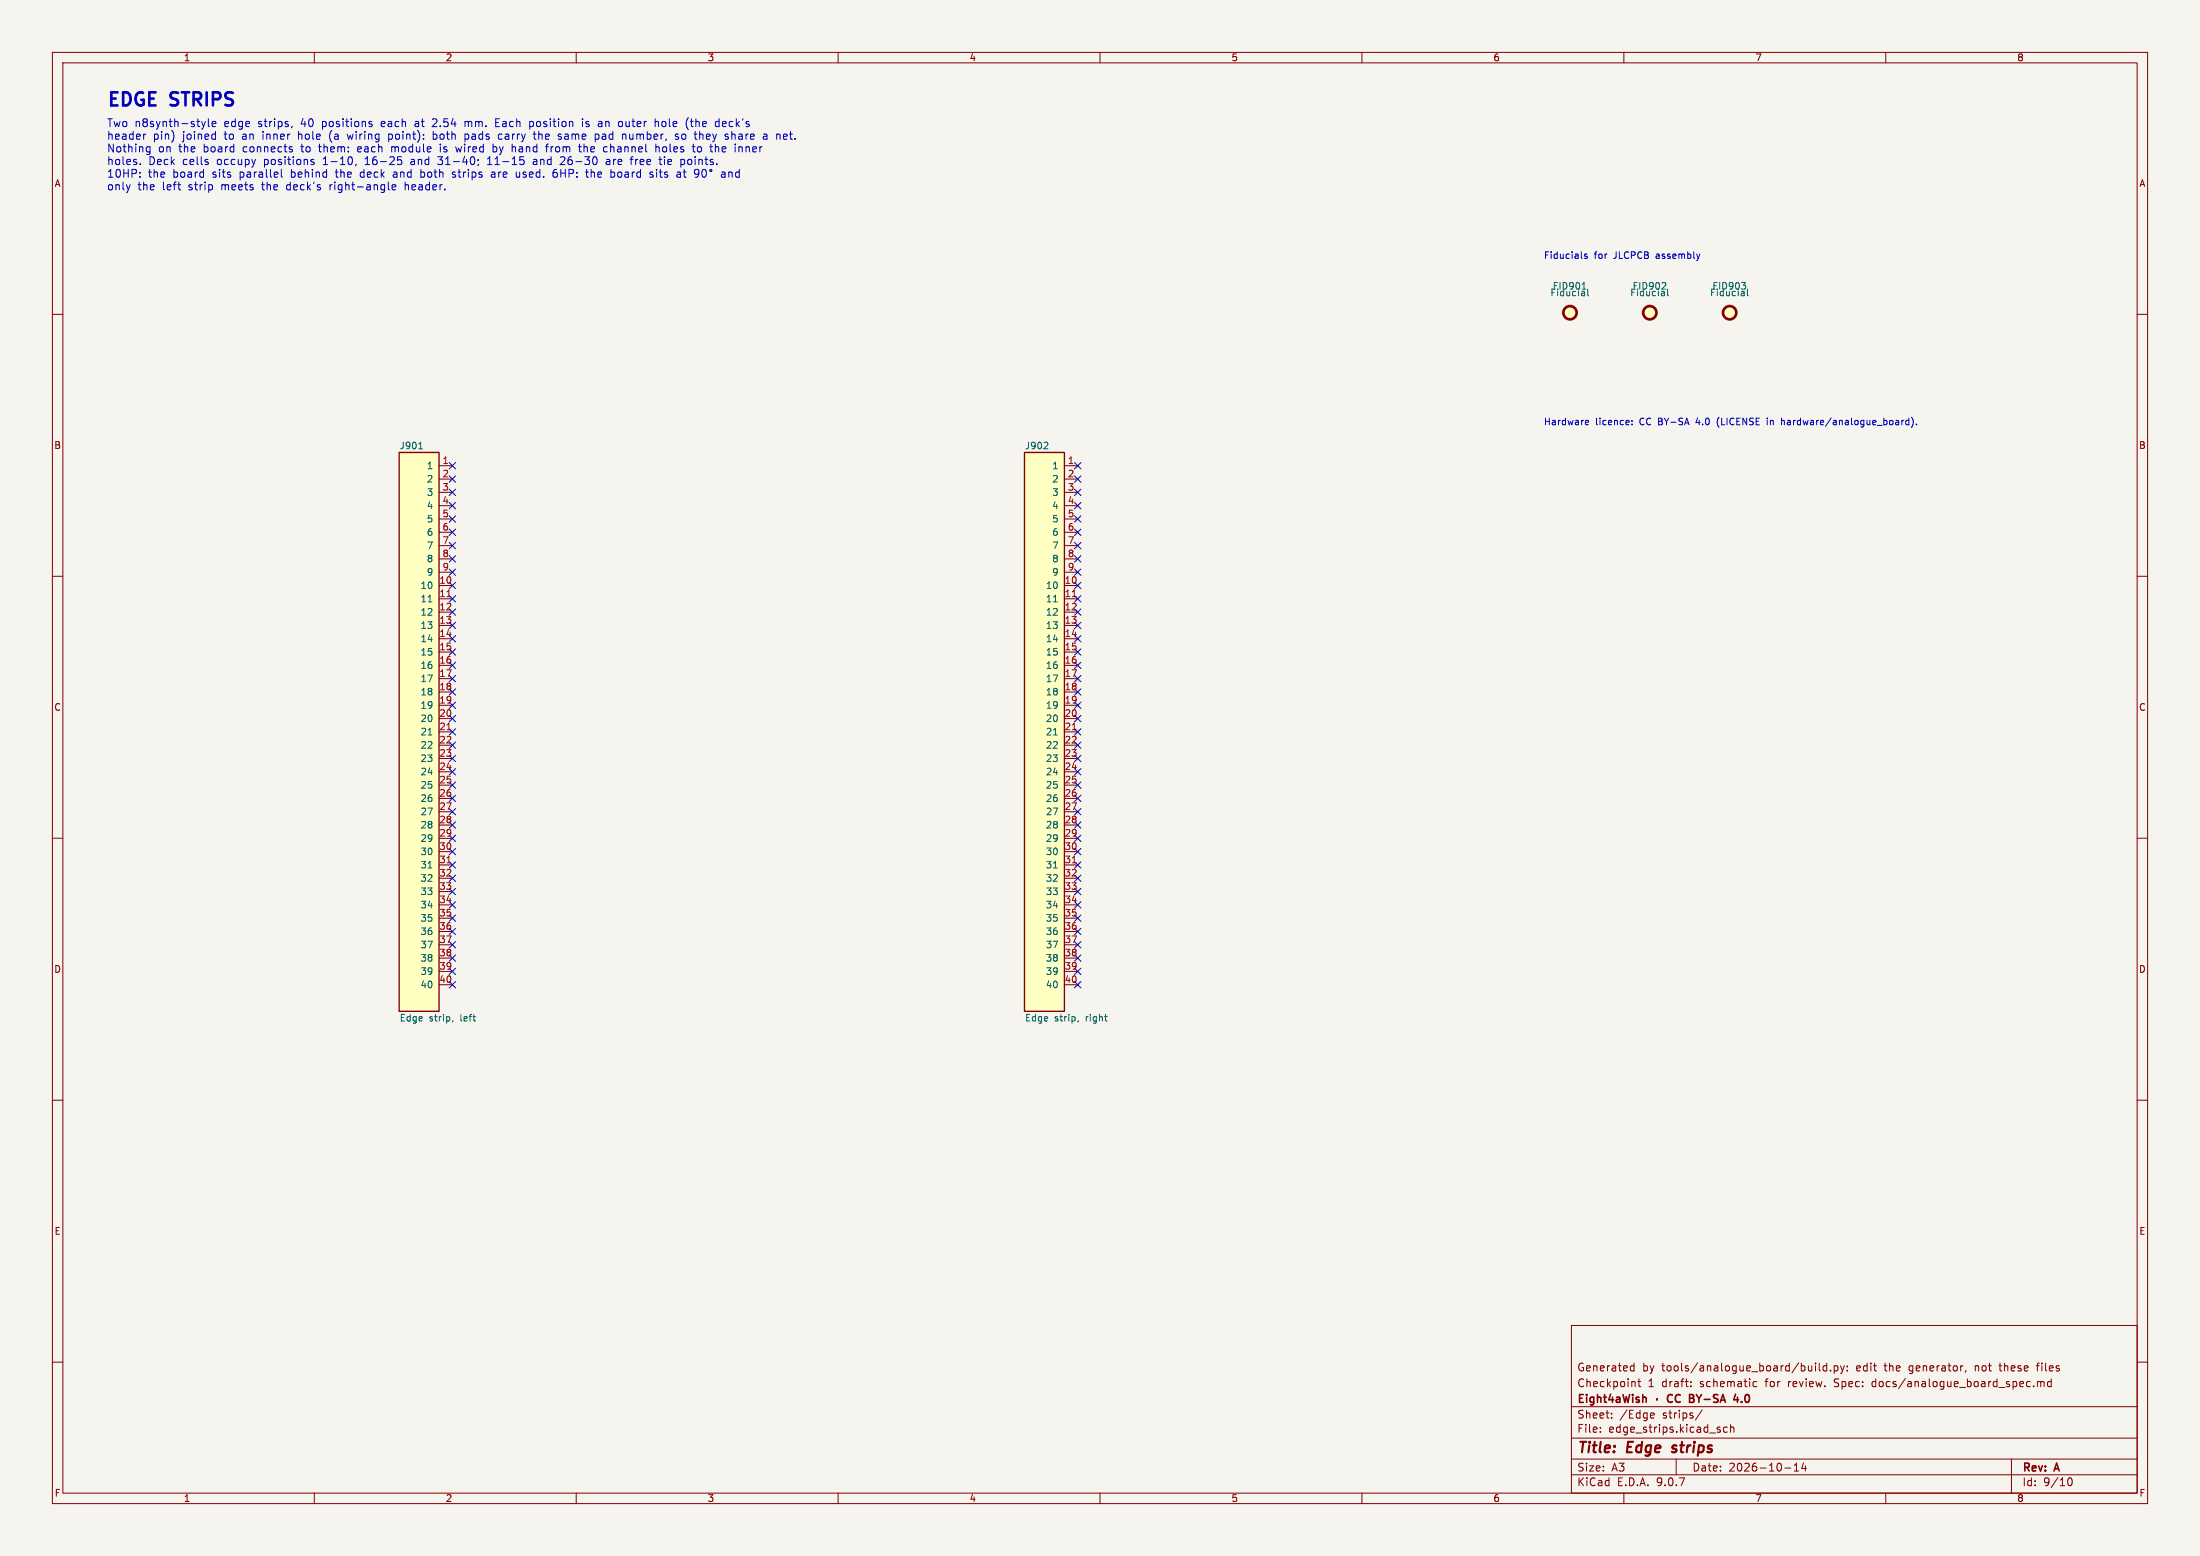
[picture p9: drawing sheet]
<svg xmlns="http://www.w3.org/2000/svg" width="420mm" height="297mm" viewBox="0 0 420 297" stroke-linecap="round" stroke-linejoin="round" font-family="sans-serif">
<path d="M0 0h420v297h-420z" fill="#f5f4ef" stroke="#f5f4ef" stroke-width=".19"/>
<g fill="none" stroke="#840000" stroke-width=".19">
<path d="M10 10h400v277h-400zM12 12h396v273h-396zM60 10v2M110 10v2M160 10v2M210 10v2M260 10v2M310 10v2M360 10v2M10 60h2M408 60h2M10 110h2"/>
<path d="M408 110h2M10 160h2M408 160h2M10 210h2M408 210h2M300 253h108v32h-108zM10 260h2M300 278.5h108M300 274.5h108M300 268.5h108M305.5 273.2v.2M305.5 272.5v.1"/>
<path d="M307.7 270.5v.2M307.7 269.8v.1M311.4 261.6h.5M311.4 260.8h.5M311.9 260.2v1.5M312.1 263.8l.1 .9M312.7 263.7h.5M312.9 263.2v1.3l.3 .2M315.3 269.7l.4 .1 .1 .2-.7 .2M315.7 270.6l-.4 .1M320 278.5v3M322.8 264.5v.2"/>
<path d="M322.8 263.8v.1M324.9 269.1l-1.2 1.9M328.2 272.9l.2 .2-.2 .3M328.2 272.4l.2 .1M329.7 272.5l-.4-.1-.3 .3 .2 .6h.5M330.4 272.5l.2-.1 .3 .1 .1 .9M330.4 271.9v1.5M334.7 264.5l.2 .2 .5-.1M335.4 263.8l-.5-.1-.2 .1M342.5 279.7l.4-.4v1.5M344.3 279.2l-.4 1.1h1M344.7 279.8v1"/>
<path d="M346.6 260.2v.1M346.6 260.7v1M347.3 260.2v1.3l.2 .2M348.7 260.8l-.4-.1-.3 .3 .2 .6h.5M348.7 260.2v1.5M349.4 261.5v.2M350.2 260.8l.4-.1 .3 .3-.2 .6h-.5M350.2 260.7v1.5M351.4 260.7l.3 1M351.7 261.7l-.3 .5M352.1 260.7l-.4 1M352.7 261.5v.2"/>
<path d="M352.7 260.8v.1M357.4 263.8v.7M375.3 261.6l-.1 .3M381.6 260.7h.6M384 278.5v6.5M388.2 264.5v.2M388.7 260.7h.6M388.9 263.8l.5-.1 .2 .2M388.9 263.7v1M389.2 260.2l-.3 .2v1.3M389.6 263.9l.2-.2 .4 .1v.9M389.6 263.9v.8"/>
<path d="M391.6 263.8l-.4-.1-.3 .3 .1 .6h.6M391.6 263.2v1.5M408 260h2M60 285v2M110 285v2M160 285v2M210 285v2M260 285v2M300 281.5h108M310 285v2M340.7 280.2h1.2M342.5 280.8h.9"/>
<path d="M360 285v2M394.7 282.7l.2-.5 .2-.1a.8 .8 0 0 1 .5 .7 .8 .8 0 0 1-.5 .8l-.2-.2-.2-.4"/>
</g>
<path d="M319.2 277.1l.1 .1M319.4 276l-.1 .4" fill="none" stroke="#840000" stroke-width=".4"/>
<path d="M314 266.7l.3 .2v.8M316.3 267v.2M319.3 266.3a.6 .6 0 0 0-.8 0 .6 .6 0 0 0-.2 .7 .56 .56 0 0 0 .3 .6 .56 .56 0 0 0 .7-.1M320.8 266.3a.6 .6 0 0 0-.8 0 .6 .6 0 0 0-.2 .7 .56 .56 0 0 0 .3 .6 .56 .56 0 0 0 .7-.1M322.5 266.9h.5M323 266.9l.3 .1M323.3 266.3l-.3-.1h-.5v1.5l.8-.1M323.3 266.8l-.3 .1M331.3 266.1l-.3 1.1h.9M331.7 266.7v1" fill="none" stroke="#840000" stroke-width=".3"/>
<path d="M76.2 86.4h7.6v106.6h-7.6z" fill="#ffffc2"/>
<path d="M76.2 86.4h7.6v106.6h-7.6z" fill="none" stroke="#840000" stroke-width=".25"/>
<g fill="none" stroke="#840000" stroke-width=".19">
<path d="M83.8 88.9h2.6M83.8 91.4h2.6M83.8 94h2.6M83.8 96.5h2.6M83.8 99.1h2.6M83.8 101.6h2.6M83.8 104.1h2.6M83.8 106.7h2.6M83.8 109.2h2.6M83.8 111.8h2.6M83.8 114.3h2.6M83.8 116.8h2.6"/>
<path d="M83.8 119.4h2.6M83.8 121.9h2.6M83.8 124.5h2.6M83.8 127h2.6M83.8 129.5h2.6M83.8 132.1h2.6M83.8 134.6h2.6M83.8 137.2h2.6M83.8 139.7h2.6M83.8 142.2h2.6M83.8 144.8h2.6M83.8 147.3h2.6"/>
<path d="M83.8 149.9h2.6M83.8 152.4h2.6M83.8 154.9h2.6M83.8 157.5h2.6M83.8 160h2.6M83.8 162.6h2.6M83.8 165.1h2.6M83.8 167.6h2.6M83.8 170.2h2.6M83.8 172.7h2.6M83.8 175.3h2.6M83.8 177.8h2.6"/>
<path d="M83.8 180.3h2.6M83.8 182.9h2.6M83.8 185.4h2.6M83.8 188h2.6"/>
</g>
<g fill="none" stroke="#006464" stroke-width=".19">
<path d="M302 55.2h.8M302.3 54.1l.1-.2v1.3M302.4 55.7l.1 .8M302.5 56.4l-.1 .1M302.5 55.9l-.1 .1M303.1 55.2v1.1l.2 .2M317.7 55.8v.7M317.7 56.4l-.1 .1M317.9 54l.1 .2v.3l-.8 .7h.8M318.3 55.2v1.1l.2 .2M79.9 85.7h.8M81.7 114.9h.8"/>
<path d="M81.7 140.3h.8M81.7 165.7h.8M86.5 194.8l-.1 .3"/>
</g>
<path d="M85.3 113.9h.8M85.3 139.3h.8M85.3 164.7h.8" fill="none" stroke="#a90000" stroke-width=".19"/>
<g fill="#ffffc2" stroke="#ffffc2" stroke-width=".19">
<circle cx="299.7" cy="59.7" r="1.27"/>
<circle cx="315" cy="59.7" r="1.27"/>
</g>
<g fill="none" stroke="#840000" stroke-width=".51">
<circle cx="299.7" cy="59.7" r="1.27"/>
<circle cx="315" cy="59.7" r="1.27"/>
</g>
<path d="M195.6 86.4h7.6v106.6h-7.6z" fill="#ffffc2"/>
<path d="M195.6 86.4h7.6v106.6h-7.6z" fill="none" stroke="#840000" stroke-width=".25"/>
<g fill="none" stroke="#840000" stroke-width=".19">
<path d="M203.2 88.9h2.5M203.2 91.4h2.5M203.2 94h2.5M203.2 96.5h2.5M203.2 99.1h2.5M203.2 101.6h2.5M203.2 104.1h2.5M203.2 106.7h2.5M203.2 109.2h2.5M203.2 111.8h2.5M203.2 114.3h2.5M203.2 116.8h2.5"/>
<path d="M203.2 119.4h2.5M203.2 121.9h2.5M203.2 124.5h2.5M203.2 127h2.5M203.2 129.5h2.5M203.2 132.1h2.5M203.2 134.6h2.5M203.2 137.2h2.5M203.2 139.7h2.5M203.2 142.2h2.5M203.2 144.8h2.5M203.2 147.3h2.5"/>
<path d="M203.2 149.9h2.5M203.2 152.4h2.5M203.2 154.9h2.5M203.2 157.5h2.5M203.2 160h2.5M203.2 162.6h2.5M203.2 165.1h2.5M203.2 167.6h2.5M203.2 170.2h2.5M203.2 172.7h2.5M203.2 175.3h2.5M203.2 177.8h2.5"/>
<path d="M203.2 180.3h2.5M203.2 182.9h2.5M203.2 185.4h2.5M203.2 188h2.5"/>
</g>
<path d="M332.5 53.9h.8l-.5 .5M333 55.8v.7M333 56.4l-.1 .1M333.1 54.5l.2 .1-.2 .5M333.6 55.2v1.1l.2 .2M199.9 84.5l.1 .1v.3l-.7 .8h.7M201.1 114.9h.7M201.1 140.3h.7M201.1 165.7h.7M205.9 194.8l-.2 .3" fill="none" stroke="#006464" stroke-width=".19"/>
<path d="M204.7 113.9h.7M204.7 139.3h.7M204.7 164.7h.7" fill="none" stroke="#a90000" stroke-width=".19"/>
<circle cx="330.2" cy="59.7" r="1.27" fill="#ffffc2" stroke="#ffffc2" stroke-width=".19"/>
<circle cx="330.2" cy="59.7" r="1.27" fill="none" stroke="#840000" stroke-width=".51"/>
<g fill="none" stroke="#000084" stroke-width=".19">
<path d="M85.8 88.3l1.2 1.2M85.8 93.4l1.2 1.2M85.8 95.9l1.2 1.2M85.8 98.5l1.2 1.2M85.8 90.8l1.2 1.2M87 88.3l-1.2 1.2M87 93.4l-1.2 1.2M87 95.9l-1.2 1.2M87 98.5l-1.2 1.2M87 90.8l-1.2 1.2M205.1 98.5l1.2 1.2M205.1 88.3l1.2 1.2"/>
<path d="M205.1 90.8l1.2 1.2M205.1 93.4l1.2 1.2M205.1 95.9l1.2 1.2M206.3 98.5l-1.2 1.2M206.3 88.3l-1.2 1.2M206.3 90.8l-1.2 1.2M206.3 93.4l-1.2 1.2M206.3 95.9l-1.2 1.2M85.8 111.2l1.2 1.2M85.8 113.7l1.2 1.2M85.8 116.2l1.2 1.2M85.8 118.8l1.2 1.2"/>
<path d="M85.8 106.1l1.2 1.2M85.8 101l1.2 1.2M85.8 103.5l1.2 1.2M85.8 108.6l1.2 1.2M87 111.2l-1.2 1.2M87 113.7l-1.2 1.2M87 116.2l-1.2 1.2M87 118.8l-1.2 1.2M87 106.1l-1.2 1.2M87 101l-1.2 1.2M87 103.5l-1.2 1.2M87 108.6l-1.2 1.2"/>
<path d="M205.1 101l1.2 1.2M205.1 103.5l1.2 1.2M205.1 106.1l1.2 1.2M205.1 108.6l1.2 1.2M205.1 111.2l1.2 1.2M205.1 113.7l1.2 1.2M205.1 116.2l1.2 1.2M205.1 118.8l1.2 1.2M206.3 101l-1.2 1.2M206.3 103.5l-1.2 1.2M206.3 106.1l-1.2 1.2M206.3 108.6l-1.2 1.2"/>
<path d="M206.3 111.2l-1.2 1.2M206.3 113.7l-1.2 1.2M206.3 116.2l-1.2 1.2M206.3 118.8l-1.2 1.2M85.8 121.3l1.2 1.2M85.8 123.9l1.2 1.2M85.8 126.4l1.2 1.2M85.8 128.9l1.2 1.2M85.8 131.5l1.2 1.2M85.8 134l1.2 1.2M85.8 136.6l1.2 1.2M85.8 139.1l1.2 1.2"/>
<path d="M87 121.3l-1.2 1.2M87 123.9l-1.2 1.2M87 126.4l-1.2 1.2M87 128.9l-1.2 1.2M87 131.5l-1.2 1.2M87 134l-1.2 1.2M87 136.6l-1.2 1.2M87 139.1l-1.2 1.2M205.1 121.3l1.2 1.2M205.1 123.9l1.2 1.2M205.1 126.4l1.2 1.2M205.1 128.9l1.2 1.2"/>
<path d="M205.1 131.5l1.2 1.2M205.1 134l1.2 1.2M205.1 136.6l1.2 1.2M205.1 139.1l1.2 1.2M206.3 121.3l-1.2 1.2M206.3 123.9l-1.2 1.2M206.3 126.4l-1.2 1.2M206.3 128.9l-1.2 1.2M206.3 131.5l-1.2 1.2M206.3 134l-1.2 1.2M206.3 136.6l-1.2 1.2M206.3 139.1l-1.2 1.2"/>
<path d="M85.8 141.6l1.2 1.2M85.8 144.2l1.2 1.2M85.8 146.7l1.2 1.2M85.8 149.3l1.2 1.2M85.8 151.8l1.2 1.2M85.8 154.3l1.2 1.2M85.8 156.9l1.2 1.2M85.8 159.4l1.2 1.2M87 141.6l-1.2 1.2M87 144.2l-1.2 1.2M87 146.7l-1.2 1.2M87 149.3l-1.2 1.2"/>
<path d="M87 151.8l-1.2 1.2M87 154.3l-1.2 1.2M87 156.9l-1.2 1.2M87 159.4l-1.2 1.2M205.1 144.2l1.2 1.2M205.1 146.7l1.2 1.2M205.1 149.3l1.2 1.2M205.1 151.8l1.2 1.2M205.1 154.3l1.2 1.2M205.1 156.9l1.2 1.2M205.1 159.4l1.2 1.2M205.1 141.6l1.2 1.2"/>
<path d="M206.3 144.2l-1.2 1.2M206.3 146.7l-1.2 1.2M206.3 149.3l-1.2 1.2M206.3 151.8l-1.2 1.2M206.3 154.3l-1.2 1.2M206.3 156.9l-1.2 1.2M206.3 159.4l-1.2 1.2M206.3 141.6l-1.2 1.2M85.8 164.5l1.2 1.2M85.8 167l1.2 1.2M85.8 169.6l1.2 1.2M85.8 172.1l1.2 1.2"/>
<path d="M85.8 174.7l1.2 1.2M85.8 177.2l1.2 1.2M85.8 179.7l1.2 1.2M85.8 162l1.2 1.2M87 164.5l-1.2 1.2M87 167l-1.2 1.2M87 169.6l-1.2 1.2M87 172.1l-1.2 1.2M87 174.7l-1.2 1.2M87 177.2l-1.2 1.2M87 179.7l-1.2 1.2M87 162l-1.2 1.2"/>
<path d="M205.1 162l1.2 1.2M205.1 164.5l1.2 1.2M205.1 167l1.2 1.2M205.1 169.6l1.2 1.2M205.1 172.1l1.2 1.2M205.1 174.7l1.2 1.2M205.1 177.2l1.2 1.2M205.1 179.7l1.2 1.2M206.3 162l-1.2 1.2M206.3 164.5l-1.2 1.2M206.3 167l-1.2 1.2M206.3 169.6l-1.2 1.2"/>
<path d="M206.3 172.1l-1.2 1.2M206.3 174.7l-1.2 1.2M206.3 177.2l-1.2 1.2M206.3 179.7l-1.2 1.2M85.8 187.4l1.2 1.2M85.8 184.8l1.2 1.2M85.8 182.3l1.2 1.2M87 187.4l-1.2 1.2M87 184.8l-1.2 1.2M87 182.3l-1.2 1.2M205.1 187.4l1.2 1.2M205.1 184.8l1.2 1.2"/>
<path d="M205.1 182.3l1.2 1.2M206.3 187.4l-1.2 1.2M206.3 184.8l-1.2 1.2M206.3 182.3l-1.2 1.2"/>
</g>
<g fill="none" stroke="#0000c2" stroke-width=".19">
<path d="M26.7 33.7v.1M26.7 32.9v.1M26.8 31.3v.1M28.1 28.9h.5M28.1 28.1h.5M28.6 28v1.2l-.3 .3-.3-.1M38.5 23.2l.3 1M38.8 24.2l-.2 .4M39.2 23.2l-.4 1M39.7 31v.3M39.8 22.7v1.3l.2 .2M40.5 23.7l.7-.2-.1-.3h-.4l-.2 .2 .1 .7h.5"/>
<path d="M41 25.6l.1 .1M41.1 25.1v1.5M41.1 26.5l-.1 .1M53.7 32.3v1.3l.2 .2M55.6 28.5l.2 .2-.2 .3M55.6 28l.2 .1M55.8 24.1l-.2 .3M59.4 30.8l.5 .2 .1 .1-.1 .2-.4 .1M59.4 30.5h.5M63 25.5v1M63 35.2v1M63.1 35.3l-.1 .2"/>
<path d="M66.3 25.6l.3 1M68 31.3l-.2 .3M68.3 28.1v.8M68.8 33v.7M69 28.4l-.7 .1M69.7 31.4h.9M69.8 30.3h-.1M70.6 23.7h.4l.1 .3-.3 .2h-.2M70.6 23.2h.4M74.1 36l.2 .2M74.2 25.6v1.5M74.2 26.5l.4 .1"/>
<path d="M74.6 25.6l-.4 .1M74.8 28v1M74.8 28.1h.1M74.8 35.7l.8-.1-.1-.3-.4-.1-.3 .3 .1 .7h.6M75.6 32.8l-.5 .1M75.6 33.3h-.3a.29 .29 0 0 0-.2 .2 .29 .29 0 0 0 .2 .3h.3M76.1 30.5h.3l.3 .3-.1 .5-.5 .1M77.3 34.7v1.5M77.6 35.2l-.3 .2M78.5 30.9v.4M79.3 23.7v.4M80.3 33.8h.5"/>
<path d="M80.3 32.3v1.5M80.8 32.8l-.5 .1M82.7 25.7h.6M82.7 26.5h.6M82.7 25.1v1.5M82.8 22.7l-.2 .1M83.3 23.3l-.8 .9h.9M83.6 31.3l.6 .1M83.6 29.9h.9M84.1 28v1M86.3 33.8h.6M86.6 32.8l-.3 .2 .1 .3 .5 .1"/>
<path d="M86.8 32.8l.1 .1M87 28l.3 1 .3-.7M88.8 25.6v1.5M88.8 25.7l.4-.1 .3 .3M88.8 23.2v1M89.2 23.2l-.4 .1M89.5 26.3l-.3 .3-.4-.1M91.3 30.5v.1M91.3 31.3l-.1 .3M93.1 31.4h.8M93.3 30.1l-.2 .2M93.5 29.9v1.5"/>
<path d="M93.8 32.9l.5-.1 .2 .2M94.1 27.5v1.5M94.5 33.2l-.5 .1a.29 .29 0 0 0-.2 .2 .29 .29 0 0 0 .2 .3h.5M94.6 23.4h.5M94.7 28.1l.1 .2M94.8 28.7l-.2 .3-.5-.1M95.2 26.4l.2 .2 .4-.1M95.3 22.7h-.7v1.5h.7M95.8 25.7l-.4-.1-.2 .1M98.3 28.1l.1 .9M99.2 33.7l-.4 .1M99.2 32.8v1"/>
<path d="M101.1 23.2h.5l.2 .3M101.1 23.2v1.5M101.8 25.6h.5M101.8 23.9l-.2 .3-.5-.1M101.8 30.5h.6M102 25.1v1.3l.3 .2M102.3 30.8h-.3a.29 .29 0 0 0-.2 .3 .29 .29 0 0 0 .2 .3h.3M102.8 25.1v1.5M102.9 25.7h-.1M104.1 28h.6M105.2 28v1M105.3 28.1l-.1 .2"/>
<path d="M105.6 33l.5-.1 .3 .3-.1 .6h-.5l-.2-.1M105.8 32.5l-.2 .2M107 26.1l.2 .2-.2 .3M107.8 30.6l-.9 .8h.9M110.4 28h.6M110.7 28.9l.3 .1M111.2 22.7v.1M111.2 23.2v1M111.5 27.5v1.5M111.7 28l-.2 .1M111.8 24.1l.5 .1M112.1 23.2l-.3 .2 .3 .3"/>
<path d="M112.8 32.3v1.5M113.1 32.8l-.3 .2M114.1 25.6l.2 .3v.4l-.2 .3M114.7 23.2l.2 .2v.8M114.9 24.1l-.1 .1M114.9 23.5l-.1 .1M115 26.1v.4M115.8 30.5h.5l.1 .9M116.4 30.8h-.5a.29 .29 0 0 0-.2 .3 .29 .29 0 0 0 .2 .3l.5-.1M117.3 33v.7M118 33v.7M118.8 23.3v.7"/>
<path d="M120.2 25.6v.8l.2 .2M121.3 30.4v1M121.4 30.6l-.1 .1M124.3 32.8l.3 .1M124.3 33.3l.3 .1 .1 .2-.2 .2h-.3M125.2 27.5v1.5M125.3 23.2h.3l.1 .2v.8M125.3 32.8v1M125.4 28l-.2 .1M125.6 28l.2 .2v.8M125.8 30.4h.5M126.2 31.4h.1"/>
<path d="M126.4 23.3v.7M126.8 28l-.3 .3v.4l.3 .3M126.8 30.4v1M129 25.7h.5M129 26l.5 .2 .1 .1-.1 .2-.4 .1M130.4 32.8h.6M130.6 30.5l.1 .2-.1 .6M130.6 25.6l-.3 .1-.2 .2 .1 .5 .4 .2M130.6 32.3v1.3l.2 .2M131.3 30.6v.7M131.8 23.2h.5M132 22.7v1.3l.3 .2"/>
<path d="M132.7 25.1v1.3M133.6 25.1v1.5M133.9 28.3l-.3-.3-.3 .1-.2 .2 .2 .6 .3 .1 .3-.3M134 32.9l.1 .6 .2 .3 .4-.1 .1-.8M134.1 25.7l.1 .9M137.1 28.1l.1 .9M138.3 32.9l.1 .9M138.4 23.2h-.3l-.2 .2 .1 .7 .4 .1M138.4 33.2l-.5 .1a.29 .29 0 0 0-.2 .2 .29 .29 0 0 0 .2 .3h.5M138.6 23.5l-.7 .2M139.1 32.8v1M139.7 25.7l.2-.1 .4 .1v.9"/>
<path d="M139.7 32.9l-.4-.1-.2 .2M141.5 28l.2 .2v.8M303 48.5h-.3l-.2 .2v.1l.5 .2v.3h-.5M324.5 48.5l-.3 .8M327.9 80l-.1 .5 .1 .7M337.4 79.8v.1M340.1 79.8v1.3M364.4 79.8v1.3M364.9 79.6a1.46 1.46 0 0 1 0 2M302.8 80.2l.4 .1 .1 .2-.6 .2M303.2 81l-.4 .1M311.6 81v.1"/>
<path d="M311.6 80.3v.1M337.4 80.2v.9M340.1 80.4l.4-.2 .1 .2M363.4 80.2l-.2 .1M364.4 80.3l-.4-.1-.2 .3 .1 .5h.5M365.9 81v.1"/>
</g>
<path d="M22.4 17.6h-1.2v2.5M24.7 18l-.6-.4h-.6v2.5M27.3 17.7a.9 .9 0 0 0-1.2 .3M29.7 17.6h-1.2v2.5M34 17.7l-1-.1-.3 .3M34.7 17.6h1.4M35.4 17.6v2.5M38.3 17.9l-.4-.3h-.9v2.5M39.5 17.6v2.5M42 17.9l-.4-.3h-1v2.5M44.5 17.7l-1-.1-.4 .3" fill="none" stroke="#0000c2" stroke-width=".5"/>
<g font-size="3.5" fill="#0000c2">
<text x="20.3" y="21.5">EDGE</text>
<text x="32.7" y="21.5">STRIPS</text>
</g>
<g font-size="2.8" fill="#840000">
<text x="301" y="277.9">Title:</text>
<text x="310.6" y="277.9">Edge</text>
<text x="320.1" y="277.9">strips</text>
</g>
<g font-size="2.1" fill="#0000c2">
<text x="20.3" y="24.6">Two n8synth-style</text>
<text x="20.3" y="27">header</text>
<text x="20.3" y="29.4">Nothing</text>
<text x="29.2" y="27">pin)</text>
<text x="30.2" y="29.4">on</text>
<text x="34.2" y="29.4">the</text>
<text x="34.9" y="27">joined</text>
<text x="39" y="29.4">board</text>
<text x="42.8" y="24.6">edge</text>
<text x="43" y="27">to</text>
<text x="46.5" y="27">an</text>
<text x="46.7" y="29.4">connects</text>
<text x="49.4" y="24.6">strips,</text>
<text x="50.5" y="27">inner</text>
<text x="57.5" y="27">hole</text>
<text x="57.7" y="24.6">40</text>
<text x="58" y="29.4">to</text>
<text x="61.5" y="29.4">them:</text>
<text x="61.9" y="24.6">positions</text>
<text x="63.6" y="27">(a</text>
<text x="67.2" y="27">wiring</text>
<text x="69" y="29.4">each</text>
<text x="73.3" y="24.6">each</text>
<text x="75.2" y="27">point):</text>
<text x="75.6" y="29.4">module</text>
<text x="79.9" y="24.6">at</text>
<text x="83.4" y="24.6">2.54</text>
<text x="83.8" y="27">both</text>
<text x="85" y="29.4">is</text>
<text x="88.2" y="29.4">wired</text>
<text x="89.7" y="24.6">mm.</text>
<text x="90" y="27">pads</text>
<text x="95.4" y="29.4">by</text>
<text x="95.7" y="24.6">Each</text>
<text x="96.6" y="27">carry</text>
<text x="99.2" y="29.4">hand</text>
<text x="102.4" y="24.6">position</text>
<text x="103.6" y="27">the</text>
<text x="105.9" y="29.4">from</text>
<text x="108.4" y="27">same</text>
<text x="112.4" y="29.4">the</text>
<text x="112.6" y="24.6">is</text>
<text x="115.5" y="27">pad</text>
<text x="115.9" y="24.6">an</text>
<text x="117.2" y="29.4">channel</text>
<text x="119.9" y="24.6">outer</text>
<text x="120.9" y="27">number,</text>
<text x="127" y="24.6">hole</text>
<text x="127.3" y="29.4">holes</text>
<text x="131.2" y="27">so</text>
<text x="133" y="24.6">(the</text>
<text x="134.6" y="29.4">to</text>
<text x="135.1" y="27">they</text>
<text x="138.1" y="29.4">the</text>
<text x="138.8" y="24.6">deck's</text>
<text x="141" y="27">share</text>
<text x="142.9" y="29.4">inner</text>
<text x="148.5" y="27">a</text>
<text x="151.1" y="27">net.</text>
<text x="20.3" y="31.8">holes.</text>
<text x="20.3" y="34.2">10HP:</text>
<text x="28.3" y="34.2">the</text>
<text x="28.3" y="31.8">Deck</text>
<text x="33.1" y="34.2">board</text>
<text x="34.9" y="31.8">cells</text>
<text x="40.7" y="34.2">sits</text>
<text x="41.6" y="31.8">occupy</text>
<text x="46" y="34.2">parallel</text>
<text x="50.7" y="31.8">positions</text>
<text x="56" y="34.2">behind</text>
<text x="62.1" y="31.8">1-10,</text>
<text x="64.7" y="34.2">the</text>
<text x="69.5" y="34.2">deck</text>
<text x="70.3" y="31.8">16-25</text>
<text x="75.9" y="34.2">and</text>
<text x="79.1" y="31.8">and</text>
<text x="81.3" y="34.2">both</text>
<text x="84.5" y="31.8">31-40;</text>
<text x="87.5" y="34.2">strips</text>
<text x="94.1" y="31.8">11-15</text>
<text x="95.1" y="34.2">are</text>
<text x="100" y="34.2">used.</text>
<text x="103" y="31.8">and</text>
<text x="107.2" y="34.2">6HP:</text>
<text x="108.3" y="31.8">26-30</text>
<text x="113.7" y="34.2">the</text>
<text x="117.2" y="31.8">are</text>
<text x="118.5" y="34.2">board</text>
<text x="122.1" y="31.8">free</text>
<text x="126.2" y="34.2">sits</text>
<text x="127.7" y="31.8">tie</text>
<text x="131.5" y="34.2">at</text>
<text x="131.9" y="31.8">points.</text>
<text x="140.3" y="34.2">and</text>
<text x="20.3" y="36.6">only</text>
<text x="26.3" y="36.6">the</text>
<text x="31.1" y="36.6">left</text>
<text x="36.1" y="36.6">strip</text>
<text x="42.5" y="36.6">meets</text>
<text x="50.5" y="36.6">the</text>
<text x="55.3" y="36.6">deck's</text>
<text x="63.6" y="36.6">right-angle</text>
<text x="78.1" y="36.6">header.</text>
</g>
<g font-size="2.1" fill="#840000">
<text x="301" y="262">Generated</text>
<text x="313.5" y="262">by</text>
<text x="317.3" y="262">tools/analogue_board/build.py:</text>
<text x="354.5" y="262">edit</text>
<text x="360" y="262">the</text>
<text x="364.8" y="262">generator,</text>
<text x="377.6" y="262">not</text>
<text x="382.4" y="262">these</text>
<text x="389.7" y="262">files</text>
<text x="301" y="268.2">Eight4aWish</text>
<text x="301" y="265">Checkpoint</text>
<text x="314.6" y="265">1</text>
<text x="317.3" y="265">draft:</text>
<text x="323.8" y="268.2">BY-SA</text>
<text x="324.7" y="265">schematic</text>
<text x="332.9" y="268.2">4.0</text>
<text x="337.3" y="265">for</text>
<text x="341.8" y="265">review.</text>
<text x="350.7" y="265">Spec:</text>
<text x="358.1" y="265">docs/analogue_board_spec.md</text>
<text x="301" y="273.7">File:</text>
<text x="301" y="271">Sheet:</text>
<text x="307.1" y="273.7">edge_strips.kicad_sch</text>
<text x="309.2" y="271">/Edge</text>
<text x="317.4" y="271">strips/</text>
<text x="301" y="281.1">Size:</text>
<text x="307.6" y="281.1">A3</text>
<text x="323" y="281.1">Date:</text>
<text x="330" y="281.1">2026-10-14</text>
<text x="386" y="281.3">Rev:</text>
<text x="392.4" y="281.3">A</text>
<text x="301" y="283.9">KiCad</text>
<text x="308.7" y="283.9">E.D.A.</text>
<text x="316.3" y="283.9">9.0.7</text>
<text x="386" y="283.9">Id:</text>
<text x="390.1" y="283.9">9/10</text>
</g>
<g font-size="1.8" fill="#840000">
<text x="35" y="11.9">1</text>
<text x="85" y="11.9">2</text>
<text x="135" y="11.9">3</text>
<text x="185" y="11.9">4</text>
<text x="235" y="11.9">5</text>
<text x="285" y="11.9">6</text>
<text x="335" y="11.9">7</text>
<text x="385" y="11.9">8</text>
<text x="10.3" y="35.9">A</text>
<text x="408.3" y="35.9">A</text>
<text x="10.3" y="85.9">B</text>
<text x="408.2" y="85.9">B</text>
<text x="10.3" y="135.9">C</text>
<text x="408.2" y="135.9">C</text>
<text x="10.3" y="185.9">D</text>
<text x="408.2" y="185.9">D</text>
<text x="10.3" y="235.9">E</text>
<text x="408.3" y="235.9">E</text>
<text x="10.3" y="285.9">F</text>
<text x="35" y="286.9">1</text>
<text x="85" y="286.9">2</text>
<text x="135" y="286.9">3</text>
<text x="185" y="286.9">4</text>
<text x="235" y="286.9">5</text>
<text x="285" y="286.9">6</text>
<text x="335" y="286.9">7</text>
<text x="385" y="286.9">8</text>
<text x="408.3" y="285.9">F</text>
</g>
<g font-size="1.8" fill="#0000c2">
<text x="294.6" y="49.7">Fiducials</text>
<text x="304.3" y="49.7">for</text>
<text x="308.2" y="49.7">JLCPCB</text>
<text x="316.4" y="49.7">assembly</text>
<text x="294.6" y="81.5">Hardware</text>
<text x="304.6" y="81.5">licence:</text>
<text x="313.1" y="81.5">CC BY-SA</text>
<text x="324.2" y="81.5">4.0</text>
<text x="328.4" y="81.5">(LICENSE</text>
<text x="338.2" y="81.5">in</text>
<text x="341.1" y="81.5">hardware/analogue_board).</text>
</g>
<g font-size="1.8" fill="#006464">
<text x="295.9" y="56.7">Fiducial</text>
<text x="296.3" y="55.5">FID901</text>
<text x="311.1" y="56.7">Fiducial</text>
<text x="311.6" y="55.5">FID902</text>
<text x="326.3" y="56.7">Fiducial</text>
<text x="326.8" y="55.5">FID903</text>
<text x="76.2" y="86">J901</text>
<text x="81.4" y="89.8">1</text>
<text x="195.6" y="86">J902</text>
<text x="200.8" y="89.8">1</text>
<text x="81.4" y="92.3">2</text>
<text x="81.4" y="94.8">3</text>
<text x="200.8" y="92.3">2</text>
<text x="200.8" y="94.8">3</text>
<text x="81.4" y="97.4">4</text>
<text x="81.4" y="99.9">5</text>
<text x="200.8" y="97.4">4</text>
<text x="200.8" y="99.9">5</text>
<text x="81.4" y="102.5">6</text>
<text x="81.4" y="105">7</text>
<text x="81.4" y="107.5">8</text>
<text x="200.8" y="102.5">6</text>
<text x="200.8" y="105">7</text>
<text x="200.8" y="107.5">8</text>
<text x="80.2" y="112.6">10</text>
<text x="81.4" y="110.1">9</text>
<text x="199.6" y="112.6">10</text>
<text x="200.8" y="110.1">9</text>
<text x="80.2" y="115.2">11</text>
<text x="80.2" y="117.7">12</text>
<text x="199.6" y="115.2">11</text>
<text x="199.6" y="117.7">12</text>
<text x="80.2" y="120.2">13</text>
<text x="80.2" y="122.8">14</text>
<text x="80.2" y="125.3">15</text>
<text x="199.6" y="120.2">13</text>
<text x="199.6" y="122.8">14</text>
<text x="199.6" y="125.3">15</text>
<text x="80.2" y="127.9">16</text>
<text x="80.2" y="130.4">17</text>
<text x="199.6" y="127.9">16</text>
<text x="199.6" y="130.4">17</text>
<text x="80.2" y="132.9">18</text>
<text x="80.2" y="135.5">19</text>
<text x="199.6" y="132.9">18</text>
<text x="199.6" y="135.5">19</text>
<text x="80.2" y="138">20</text>
<text x="80.2" y="140.6">21</text>
<text x="80.2" y="143.1">22</text>
<text x="199.6" y="138">20</text>
<text x="199.6" y="140.6">21</text>
<text x="199.6" y="143.1">22</text>
<text x="80.2" y="145.6">23</text>
<text x="80.2" y="148.2">24</text>
<text x="199.6" y="145.6">23</text>
<text x="199.6" y="148.2">24</text>
<text x="80.2" y="150.7">25</text>
<text x="80.2" y="153.3">26</text>
<text x="80.2" y="155.8">27</text>
<text x="199.6" y="150.7">25</text>
<text x="199.6" y="153.3">26</text>
<text x="199.6" y="155.8">27</text>
<text x="80.2" y="158.3">28</text>
<text x="80.2" y="160.9">29</text>
<text x="199.6" y="158.3">28</text>
<text x="199.6" y="160.9">29</text>
<text x="80.2" y="163.4">30</text>
<text x="80.2" y="166">31</text>
<text x="199.6" y="163.4">30</text>
<text x="199.6" y="166">31</text>
<text x="80.2" y="168.5">32</text>
<text x="80.2" y="171">33</text>
<text x="80.2" y="173.6">34</text>
<text x="199.6" y="168.5">32</text>
<text x="199.6" y="171">33</text>
<text x="199.6" y="173.6">34</text>
<text x="80.2" y="176.1">35</text>
<text x="80.2" y="178.7">36</text>
<text x="199.6" y="176.1">35</text>
<text x="199.6" y="178.7">36</text>
<text x="80.2" y="181.2">37</text>
<text x="80.2" y="183.7">38</text>
<text x="199.6" y="181.2">37</text>
<text x="199.6" y="183.7">38</text>
<text x="80.2" y="186.3">39</text>
<text x="80.2" y="188.8">40</text>
<text x="199.6" y="186.3">39</text>
<text x="199.6" y="188.8">40</text>
<text x="76.2" y="195.2">Edge</text>
<text x="81.9" y="195.2">strip,</text>
<text x="88" y="195.2">left</text>
<text x="195.6" y="195.2">Edge</text>
<text x="201.3" y="195.2">strip,</text>
<text x="207.4" y="195.2">right</text>
</g>
<g font-size="1.8" fill="#a90000">
<text x="84.4" y="88.6">1</text>
<text x="203.8" y="88.6">1</text>
<text x="84.4" y="91.2">2</text>
<text x="84.4" y="93.7">3</text>
<text x="203.8" y="91.2">2</text>
<text x="203.8" y="93.7">3</text>
<text x="84.4" y="96.3">4</text>
<text x="84.4" y="98.8">5</text>
<text x="84.4" y="101.3">6</text>
<text x="203.8" y="96.3">4</text>
<text x="203.8" y="98.8">5</text>
<text x="203.8" y="101.3">6</text>
<text x="84.4" y="103.9">7</text>
<text x="84.4" y="106.4">8</text>
<text x="203.8" y="103.9">7</text>
<text x="203.8" y="106.4">8</text>
<text x="83.8" y="111.5">10</text>
<text x="84.4" y="109">9</text>
<text x="203.2" y="111.5">10</text>
<text x="203.8" y="109">9</text>
<text x="83.8" y="114">11</text>
<text x="83.8" y="116.6">12</text>
<text x="83.8" y="119.1">13</text>
<text x="203.2" y="114">11</text>
<text x="203.2" y="116.6">12</text>
<text x="203.2" y="119.1">13</text>
<text x="83.8" y="121.7">14</text>
<text x="83.8" y="124.2">15</text>
<text x="203.2" y="121.7">14</text>
<text x="203.2" y="124.2">15</text>
<text x="83.8" y="126.7">16</text>
<text x="83.8" y="129.3">17</text>
<text x="83.8" y="131.8">18</text>
<text x="203.2" y="126.7">16</text>
<text x="203.2" y="129.3">17</text>
<text x="203.2" y="131.8">18</text>
<text x="83.8" y="134.4">19</text>
<text x="83.8" y="136.9">20</text>
<text x="203.2" y="134.4">19</text>
<text x="203.2" y="136.9">20</text>
<text x="83.8" y="139.4">21</text>
<text x="83.8" y="142">22</text>
<text x="203.2" y="139.4">21</text>
<text x="203.2" y="142">22</text>
<text x="83.8" y="144.5">23</text>
<text x="83.8" y="147.1">24</text>
<text x="83.8" y="149.6">25</text>
<text x="203.2" y="144.5">23</text>
<text x="203.2" y="147.1">24</text>
<text x="203.2" y="149.6">25</text>
<text x="83.8" y="152.1">26</text>
<text x="83.8" y="154.7">27</text>
<text x="203.2" y="152.1">26</text>
<text x="203.2" y="154.7">27</text>
<text x="83.8" y="157.2">28</text>
<text x="83.8" y="159.8">29</text>
<text x="203.2" y="157.2">28</text>
<text x="203.2" y="159.8">29</text>
<text x="83.8" y="162.3">30</text>
<text x="83.8" y="164.8">31</text>
<text x="83.8" y="167.4">32</text>
<text x="203.2" y="162.3">30</text>
<text x="203.2" y="164.8">31</text>
<text x="203.2" y="167.4">32</text>
<text x="83.8" y="169.9">33</text>
<text x="83.8" y="172.5">34</text>
<text x="203.2" y="169.9">33</text>
<text x="203.2" y="172.5">34</text>
<text x="83.8" y="175">35</text>
<text x="83.8" y="177.5">36</text>
<text x="203.2" y="175">35</text>
<text x="203.2" y="177.5">36</text>
<text x="83.8" y="180.1">37</text>
<text x="83.8" y="182.6">38</text>
<text x="83.8" y="185.2">39</text>
<text x="203.2" y="180.1">37</text>
<text x="203.2" y="182.6">38</text>
<text x="203.2" y="185.2">39</text>
<text x="83.8" y="187.7">40</text>
<text x="203.2" y="187.7">40</text>
</g>
</svg>
